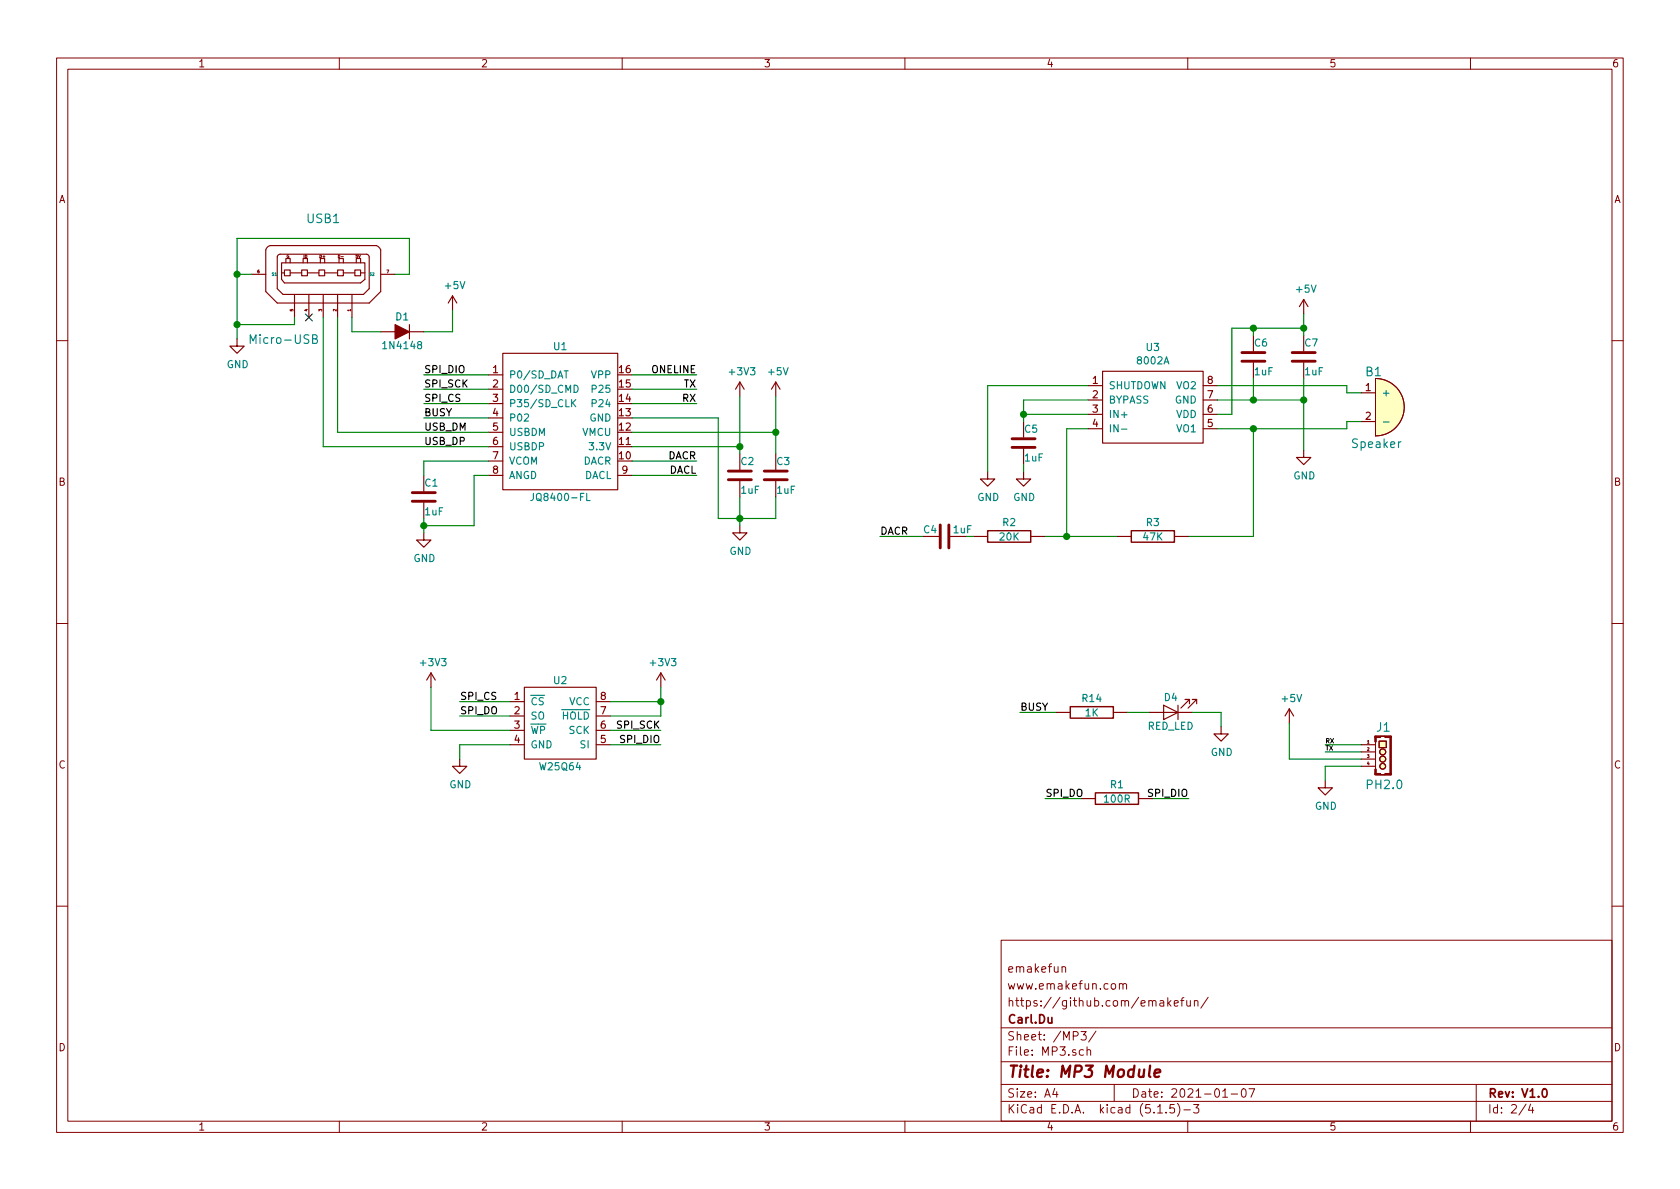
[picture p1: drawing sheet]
<svg xmlns="http://www.w3.org/2000/svg" width="297mm" height="210mm" viewBox="0 0 297 210" stroke-linecap="round" stroke-linejoin="round" font-family="sans-serif">
<g fill="none" stroke="#840000" stroke-width=".18">
<path d="M10 10.3h277v189.9h-277zM12 12.2h273v186.1h-273zM60 10.3v1.9M110 10.3v1.9M160 10.3v1.9M210 10.3v1.9M260 10.3v1.9M10 60.2h2M243.2 66.9a5.1 5.1 0 0 1 5.1 5.1 5.1 5.1 0 0 1-5.1 5.1zM285 60.2h2M10 110.3h2M285 110.3h2"/>
<path d="M243.2 130.2h2.7v6.8h-2.7zM243.2 131.2v4.8M10 160.2h2M177 166.3h108v32h-108zM187.8 171.1v-.1a.37 .37 0 0 1 .6 .1v.8M187.8 170.9v1M197.9 174.1l.1-.1a.37 .37 0 0 1 .6 .1v.8M197.9 173.9v1M198.6 174.1l.2-.2 .3 .1 .1 .9M205.1 177h.6l.1 .9M205.8 177.3l-.5 .1-.2 .2v.2l.2 .1 .5-.1M206.5 176.4v1.5"/>
<path d="M206.6 177.4l.4 .5M207 176.9l-.5 .6M207.6 177.4l.7-.1v-.3l-.5-.1-.2 .2 .1 .7h.6M208.8 176.9h.5M209.3 176.4l-.3 .3v1.2M209.8 176.9l.1 .9 .4 .1 .2-.1M210.5 176.9v1M211.2 177.1l.2-.2 .4 .1v.9M211.2 176.9v1M213.6 176.3l-1.3 2M285 160.2h2M60 198.3v1.9"/>
<path d="M110 198.3v1.9M160 198.3v1.9M177 194.8h108M177 191.8h108M177 187.8h108M177 181.8h108M186.5 192.5l-.4 1h1M186.8 193v1M191.1 182.4h.9l-.4 .6 .4 .1v.7l-.2 .1-.7-.1M191.6 185.7l-.5-.1-.3 .3 .1 .6 .2 .1 .5-.1M192.2 185.7l.2-.1 .4 .1v.9M192.2 185.1v1.5"/>
<path d="M193.8 182.3l-1.3 2M197 191.8v3M204.7 196.8h.8M206.2 196.7v.1M207.6 195.3h-.7l-.1 .7 .2-.1 .5 .1 .2 .2-.1 .5-.2 .1-.6-.1M208.2 195.1a1.71 1.71 0 0 1 0 2.3M209.3 196.3h1.2M210 198.3v1.9M211 195.3h1l-.5 .6 .4 .1v.7l-.2 .1-.7-.1M216.2 194h.8M217.7 193.5h1.1M219.6 192.7l.4-.2a.94 .94 0 0 1 0 1.5 .82 .82 0 0 1-.4-1.3z"/>
<path d="M220.8 192.5h1l-.6 1.5M260 198.3v1.9M261 191.8v6.5M269.8 195.2l-1.2 2M270.6 195.2l-.3 1.1h.9M271 195.8v1"/>
</g>
<path d="M272.9 192.6l.1-.1a.8 .8 0 0 1 .5 .8 .8 .8 0 0 1-.5 .7 1 1 0 0 1-.1-1.4z" fill="none" stroke="#840000" stroke-width=".3"/>
<path d="M203.4 188.4l-.3 1.8 .3 .2M204.1 189.8l1-.2v-.4h-.8l-.2 1 .2 .2 .6-.1" fill="none" stroke="#840000" stroke-width=".41"/>
<g fill="none" stroke="#840000" stroke-width=".2">
<path d="M41.9 59.9v1.3h1.3l-1.3 1.3-1.3-1.3h1.3M44.4 48.5h2.6M47.2 43.8l.6-.4h18.7l.5 .3 .3 .5v7.4l-2 2h-16.3l-2-2v-7.4zM49.2 45.1l.3-.1h15.4l.4 .4v5.6l-1 1.1h-14.3l-1-1.1v-5.6zM49.8 46.5h14.7v2.9l-.7 .6h-13.5l-.5-.6zM49.8 48.3h.5M50.3 47.7h1v1.1h-1zM50.5 46.5v-.8h.8v.8M51.3 48.3h2M52.1 52.1v4M53.3 47.7h1.1v1.1h-1.1zM53.6 46.5v-.8h.8v.8"/>
<path d="M54.4 48.3h2M54.6 52.1v4M56.4 47.7h1v1.1h-1zM56.6 46.5v-.8h.8v.8M57.1 52.1v4M57.4 48.3h2.3M59.7 47.7h1v1.1h-1zM59.7 52.1v4M59.9 46.5v-.8h.8v.8M60.7 48.3h2M62.2 52.1v4M62.7 47.7h1.1v1.1h-1.1z"/>
<path d="M63 46.5v-.8h.8v.8M63.8 48.3h.7M67.3 48.5h2.5M67.3 58.7h7.6M72.4 57.4v2.5M80 52.3l-.8 1.3M80 52.3v2.6M80 52.3l.8 1.3M221.6 59.3v2.8M230.5 53v2.5M230.5 59.3v2.8M230.5 53l-.8 1.2"/>
<path d="M230.5 53l.8 1.2M86.4 66.3h2.5M86.4 68.8h2.5M86.4 71.4h2.5M86.4 73.9h2.5M86.4 76.4h2.5M86.4 79h2.5M88.9 62.5h20.3v24.1h-20.3zM130.8 67.6l-.8 1.2M130.8 67.6v2.5M130.8 67.6l.8 1.2M137.2 67.6v2.5"/>
<path d="M137.2 67.6l-.8 1.2M137.2 67.6l.7 1.2M181 74.5v2.8M181 79.4v2.8M192.4 68.2h2.5M192.4 70.7h2.5M192.4 73.3h2.5M192.4 75.8h2.5M194.9 65.7h17.8v12.7h-17.8zM212.7 68.2h2.6M212.7 70.7h2.6M212.7 73.3h2.6"/>
<path d="M212.7 75.8h2.6M221.6 64.1v2.8M230.5 79.6v1.3h1.3l-1.3 1.3-1.3-1.3h1.3M230.5 64.1v2.8M240.7 69.5h2.5M240.7 74.5h2.5M74.9 94.2v1.3h1.3l-1.3 1.3-1.2-1.3h1.2M74.9 84.1v2.8M74.9 88.9v2.8M86.4 81.5h2.5M86.4 84.1h2.5M109.2 84.1h2.6"/>
<path d="M130.8 93v1.2h1.3l-1.3 1.3-1.3-1.3h1.3M130.8 80.3v2.8M130.8 85.1v2.8M137.2 80.3v2.8M137.2 85.1v2.8M168 94.9h2.8M172.1 94.9h2.5M174.6 83.4v1.3h1.3l-1.3 1.3-1.2-1.3h1.2M181 83.4v1.3h1.2l-1.2 1.3-1.3-1.3h1.3M182.2 94.9h2.6M197.5 94.9h2.5M207.6 94.9h2.6"/>
<path d="M76.2 119l-.8 1.3M76.2 119v2.5M76.2 119l.8 1.3M116.8 119l-.7 1.3M116.8 119v2.5M116.8 119l.8 1.3M81.3 134.2v1.3h1.2l-1.2 1.3-1.3-1.3h1.3M90.2 131.7h2.5M90.2 124.1h2.5M90.2 126.6h2.5M90.2 129.2h2.5M92.7 121.5h12.7v12.7h-12.7z"/>
<path d="M105.4 131.7h2.5M105.4 124.1h2.5M105.4 126.6h2.5M105.4 129.2h2.5M186.7 126h2.5M196.8 126h2.6M203.2 126h7.6M205.7 124.7l2.6 1.3-2.6 1.2zM208.3 124.7v2.5M210.3 124.5v-.8h-.8h.8l-1.5 1.5M211.6 124.5v-.8h-.8h.8l-1.5 1.5M215.9 128.5v1.3h1.3l-1.3 1.3-1.3-1.3h1.3"/>
<path d="M228 125.3l-.8 1.3M228 125.3v2.6M228 125.3l.7 1.3M234.3 138v1.3h1.3l-1.3 1.3-1.3-1.3h1.3M240.7 131.7h2.5M240.7 133h2.5M240.7 134.2h2.5M240.7 135.5h2.5M243.8 131.1h1.3v1.1h-1.3zM191.1 141.2h2.6M201.3 141.2h2.5"/>
<circle cx="244.5" cy="134.2" r=".53"/>
<circle cx="244.5" cy="133" r=".53"/>
<circle cx="244.5" cy="135.5" r=".51"/>
</g>
<path d="M55.3 59.9l.7-.1 .1-.3-.2-.2-.6-.1v1.5h.6l.2-.3a.41 .41 0 0 0-.3-.5M99.7 65.6h.8M101.1 70.7v1.2M101.2 71.2l.6 .7M101.5 68.1a.64 .64 0 0 1 .7 .7 .64 .64 0 0 1-.7 .6zM101.8 70.7l-.7 .7M198.3 75.9h1M244.6 74.6h1M94.3 87.2v1l-.2 .3h-.3M103.7 87.2v1.3h.6" fill="none" stroke="#008484" stroke-width=".2"/>
<g fill="none" stroke="#840000" stroke-width=".51">
<path d="M178.9 79.1h4.1M178.9 77.6h4.1M219.6 63.9h4M219.6 62.4h4M228.5 63.9h4M228.5 62.4h4M72.9 88.6h4.1M72.9 87.1h4.1M128.8 84.8h4M128.8 83.3h4M135.1 84.8h4.1M135.1 83.3h4.1"/>
<path d="M166.2 92.8v4.1M167.8 92.8v4.1"/>
</g>
<path d="M174.6 93.8h7.6v2.1h-7.6zM200 93.8h7.6v2.1h-7.6zM189.2 125h7.6v2h-7.6zM193.7 140.2h7.6v2h-7.6z" fill="none" stroke="#840000" stroke-width=".25"/>
<g fill="#ffffc2" stroke="#ffffc2" stroke-width=".18">
<path d="M243.2 66.9a5.1 5.1 0 0 1 5.1 5.1 5.1 5.1 0 0 1-5.1 5.1z"/>
<path d="M243.2 66.9v10.2z"/>
<path d="M243.8 131.1h1.3v1.1h-1.3z"/>
<circle cx="244.5" cy="135.5" r=".51"/>
<circle cx="244.5" cy="134.2" r=".53"/>
<circle cx="244.5" cy="133" r=".53"/>
</g>
<g fill="#840000" stroke="#840000" stroke-width=".18">
<path d="M244.9 136.8h1.1v.2h-1.1z"/>
<path d="M245.7 130.2h.3v6.8h-.3z"/>
<path d="M244.1 137h.8z"/>
<path d="M244.1 130.2h.8z"/>
<path d="M244.9 130.2h1.1v.2h-1.1z"/>
<path d="M243.1 136.8h1v.2h-1z"/>
<path d="M243.1 130.2h1v.2h-1z"/>
<path d="M243.1 136h.2v.9h-.2z"/>
<path d="M243.1 130.2h.2v1h-.2z"/>
</g>
<path d="M69.8 57.4l2.6 1.3-2.6 1.2z" fill="#840000" stroke="#840000" stroke-width=".2"/>
<g fill="none" stroke="#008400" stroke-width=".2">
<path d="M41.9 48.5h2.5M52.1 56.1v1.3h-10.2M57.1 56.1v22.9h29.3M59.7 56.1v20.3h26.7M62.2 56.1v2.6h5.1M69.8 48.5h2.6v-6.3h-30.5v17.7M80 54.9v3.8h-5.1M221.6 58v1.3M230.5 55.5v3.8M230.5 58h-12.7v15.3h-2.5M74.9 66.3h11.5M74.9 73.9h11.5"/>
<path d="M74.9 71.4h11.5M74.9 68.8h11.5M111.8 66.3h11.4M111.8 73.9h15.2v17.8h10.2v-3.8M111.8 71.4h11.4M111.8 68.8h11.4M111.8 79h19M111.8 76.4h25.4M130.8 70.1v10.2M137.2 70.1v10.2M181 73.3h11.4M192.4 68.2h-17.8v15.2"/>
<path d="M192.4 70.7h-11.4v3.8M192.4 75.8h-3.8v19.1M215.3 68.2h22.8v1.3h2.6M215.3 70.7h15.2M221.6 66.9v3.8M221.6 75.8v19.1h-11.4M230.5 66.9v12.7M240.7 74.5h-2.6v1.3h-22.8M74.9 91.7v2.5M86.4 84.1h-2.6v8.9h-8.9M86.4 81.5h-11.5v2.6M111.8 84.1h11.4"/>
<path d="M111.8 81.5h11.4M130.8 87.9v5.1M155.6 94.9h7.6M181 82.2v1.2M184.8 94.9h12.7M76.2 121.5v7.7h14M81.3 124.1h8.9M81.3 126.6h8.9M90.2 131.7h-8.9v2.5M107.9 131.7h8.9M107.9 124.1h8.9M107.9 129.2h8.9"/>
<path d="M116.8 121.5v5.1h-8.9M180.3 126h6.4M199.4 126h3.8M210.8 126h5.1v2.5M228 127.9v6.3h12.7M234.3 133h6.4M234.3 131.7h6.4M240.7 135.5h-6.4v2.5M184.8 141.2h6.3M203.8 141.2h6.4"/>
</g>
<g fill="#008400" stroke="#008400" stroke-width=".25">
<circle cx="130.8" cy="91.7" r=".51"/>
<circle cx="230.5" cy="70.7" r=".51"/>
<circle cx="137.2" cy="76.4" r=".51"/>
<circle cx="41.9" cy="57.4" r=".51"/>
<circle cx="41.9" cy="48.5" r=".51"/>
<circle cx="181" cy="73.3" r=".51"/>
<circle cx="221.6" cy="70.7" r=".51"/>
<circle cx="221.6" cy="58" r=".51"/>
<circle cx="74.9" cy="93" r=".51"/>
<circle cx="230.5" cy="58" r=".51"/>
<circle cx="116.8" cy="124.1" r=".51"/>
<circle cx="188.6" cy="94.9" r=".51"/>
<circle cx="221.6" cy="75.8" r=".51"/>
<circle cx="130.8" cy="79" r=".51"/>
</g>
<path d="M54 55.5l1.2 1.2M55.2 55.5l-1.2 1.2" fill="none" stroke="#000084" stroke-width=".2"/>
<text font-size="2.8" fill="#840000" x="178" y="190.5">Title: MP3 Module</text>
<g font-size="2.1" fill="#008484">
<text x="54.3" y="39.4">USB1</text>
<text x="44.8" y="60.8">Micro-USB</text>
<text x="241.5" y="66.5">B1</text>
<text x="239.2" y="79.2">Speaker</text>
<text x="243.4" y="129.4">J1</text>
<text x="241.8" y="139.5">PH2.0</text>
</g>
<g font-size="2.1" fill="#840000">
<text x="178" y="172">emakefun</text>
<text x="178" y="178">https://github.com/emakefun/</text>
<text x="178" y="175">www.emakefun.com</text>
<text x="178" y="184">Sheet: /MP3/</text>
<text x="178" y="181">Carl.Du</text>
<text x="178" y="186.7">File: MP3.sch</text>
<text x="178" y="196.9">KiCad E.D.A. kicad (5.1.5)-3</text>
<text x="178" y="194.1">Size: A4</text>
<text x="200" y="194.1">Date: 2021-01-07</text>
<text x="263" y="194.1">Rev: V1.0</text>
<text x="263" y="196.9">Id: 2/4</text>
</g>
<g font-size="1.8" fill="#840000">
<text x="35" y="11.9">1</text>
<text x="85" y="11.9">2</text>
<text x="135" y="11.9">3</text>
<text x="185" y="11.9">4</text>
<text x="235" y="11.9">5</text>
<text x="285" y="11.9">6</text>
<text x="10.4" y="35.9">A</text>
<text x="285.4" y="35.9">A</text>
<text x="87.1" y="66">1</text>
<text x="109.5" y="66">16</text>
<text x="87.1" y="68.5">2</text>
<text x="87.1" y="71.1">3</text>
<text x="109.5" y="71.1">14</text>
<text x="109.5" y="68.5">15</text>
<text x="193.2" y="67.9">1</text>
<text x="193.2" y="70.4">2</text>
<text x="213.5" y="70.4">7</text>
<text x="213.5" y="67.9">8</text>
<text x="241.5" y="69.2">1</text>
<text x="87.1" y="73.6">4</text>
<text x="87.1" y="76.1">5</text>
<text x="109.5" y="76.1">12</text>
<text x="109.5" y="73.6">13</text>
<text x="193.2" y="73">3</text>
<text x="193.2" y="75.5">4</text>
<text x="213.5" y="75.5">5</text>
<text x="213.5" y="73">6</text>
<text x="241.5" y="74.2">2</text>
<text x="87.1" y="78.7">6</text>
<text x="87.1" y="81.2">7</text>
<text x="87.1" y="83.8">8</text>
<text x="109.5" y="81.2">10</text>
<text x="109.5" y="78.7">11</text>
<text x="110" y="83.8">9</text>
<text x="10.4" y="85.9">B</text>
<text x="285.4" y="85.9">B</text>
<text x="91" y="123.8">1</text>
<text x="106.2" y="123.8">8</text>
<text x="91" y="126.3">2</text>
<text x="91" y="128.8">3</text>
<text x="91" y="131.4">4</text>
<text x="106.2" y="131.4">5</text>
<text x="106.2" y="128.8">6</text>
<text x="106.2" y="126.3">7</text>
<text x="10.4" y="135.9">C</text>
<text x="285.4" y="135.9">C</text>
<text x="10.4" y="185.9">D</text>
<text x="285.4" y="185.9">D</text>
<text x="35" y="199.9">1</text>
<text x="85" y="199.9">2</text>
<text x="135" y="199.9">3</text>
<text x="185" y="199.9">4</text>
<text x="235" y="199.9">5</text>
<text x="285" y="199.9">6</text>
</g>
<g font-size="1.8" fill="#008484">
<text x="78.8" y="51.1">+5V</text>
<text x="229.3" y="51.8">+5V</text>
<text x="70" y="56.7">D1</text>
<text x="40.1" y="65.1">GND</text>
<text x="68" y="61.7">1N4148</text>
<text x="97.9" y="61.9">U1</text>
<text x="201.2" y="64.4">8002A</text>
<text x="202.7" y="62.1">U3</text>
<text x="221.8" y="61.3">C6</text>
<text x="230.7" y="61.3">C7</text>
<text x="89.9" y="66.9">P0/SD_DAT</text>
<text x="89.9" y="69.5">D00/SD_CMD</text>
<text x="104.7" y="66.9">VPP</text>
<text x="105.1" y="69.5">P25</text>
<text x="129.1" y="66.4">+3V3</text>
<text x="135.9" y="66.4">+5V</text>
<text x="196" y="68.8">SHUTDOWN</text>
<text x="196" y="71.4">BYPASS</text>
<text x="207.8" y="71.4">GND</text>
<text x="208.2" y="68.8">VO2</text>
<text x="221.9" y="66.4">1uF</text>
<text x="230.8" y="66.4">1uF</text>
<text x="244.2" y="70.1">+</text>
<text x="89.9" y="72">P35/SD_CLK</text>
<text x="89.9" y="74.5">P02</text>
<text x="89.9" y="77.1">USBDM</text>
<text x="103" y="77.1">VMCU</text>
<text x="104.3" y="74.5">GND</text>
<text x="105.1" y="72">P24</text>
<text x="181.2" y="76.5">C5</text>
<text x="196" y="73.9">IN+</text>
<text x="196" y="76.4">IN-</text>
<text x="208" y="73.9">VDD</text>
<text x="208.2" y="76.4">VO1</text>
<text x="89.9" y="79.6">USBDP</text>
<text x="89.9" y="82.2">VCOM</text>
<text x="103.1" y="82.2">DACR</text>
<text x="104.6" y="79.6">3.3V</text>
<text x="131" y="82.2">C2</text>
<text x="137.4" y="82.2">C3</text>
<text x="181.2" y="81.6">1uF</text>
<text x="75.2" y="86">C1</text>
<text x="89.9" y="84.7">ANGD</text>
<text x="94.5" y="88.6">JQ8400-FL</text>
<text x="103.3" y="84.7">DACL</text>
<text x="131.1" y="87.3">1uF</text>
<text x="137.4" y="87.3">1uF</text>
<text x="172.8" y="88.6">GND</text>
<text x="179.1" y="88.6">GND</text>
<text x="228.7" y="84.8">GND</text>
<text x="75.2" y="91.1">1uF</text>
<text x="163.3" y="94.3">C4</text>
<text x="176.8" y="95.6">20K</text>
<text x="177.3" y="93">R2</text>
<text x="202.2" y="95.6">47K</text>
<text x="202.7" y="93">R3</text>
<text x="73.1" y="99.4">GND</text>
<text x="129" y="98.1">GND</text>
<text x="74.5" y="117.8">+3V3</text>
<text x="115.1" y="117.8">+3V3</text>
<text x="93.7" y="124.7">CS</text>
<text x="97.9" y="121">U2</text>
<text x="100.7" y="124.7">VCC</text>
<text x="191.4" y="124.1">R14</text>
<text x="205.9" y="124">D4</text>
<text x="226.7" y="124.1">+5V</text>
<text x="93.7" y="127.2">SO</text>
<text x="93.7" y="129.8">WP</text>
<text x="99.4" y="127.2">HOLD</text>
<text x="100.7" y="129.8">SCK</text>
<text x="191.9" y="126.7">1K</text>
<text x="202.9" y="129.1">RED_LED</text>
<text x="93.7" y="132.3">GND</text>
<text x="95.6" y="136.2">W25Q64</text>
<text x="102.7" y="132.3">SI</text>
<text x="214.1" y="133.7">GND</text>
<text x="79.5" y="139.4">GND</text>
<text x="195.4" y="141.9">100R</text>
<text x="196.4" y="139.4">R1</text>
<text x="232.5" y="143.2">GND</text>
</g>
<g font-size="1.8">
<text x="74.9" y="66">SPI_DIO</text>
<text x="115.3" y="66">ONELINE</text>
<text x="74.9" y="71.1">SPI_CS</text>
<text x="74.9" y="68.5">SPI_SCK</text>
<text x="120.7" y="71.1">RX</text>
<text x="120.9" y="68.5">TX</text>
<text x="74.9" y="76.1">USB_DM</text>
<text x="74.9" y="73.6">BUSY</text>
<text x="74.9" y="78.7">USB_DP</text>
<text x="118.1" y="81.2">DACR</text>
<text x="118.3" y="83.8">DACL</text>
<text x="155.6" y="94.6">DACR</text>
<text x="81.3" y="123.8">SPI_CS</text>
<text x="180.3" y="125.7">BUSY</text>
<text x="81.3" y="126.3">SPI_DO</text>
<text x="109.3" y="128.8">SPI_SCK</text>
<text x="109.9" y="131.4">SPI_DIO</text>
<text x="184.8" y="140.9">SPI_DO</text>
<text x="203.2" y="140.9">SPI_DIO</text>
</g>
<text font-size="1.8" fill="#008400" x="168.6" y="94.3">1uF</text>
<g font-size="1.1">
<text x="234.3" y="131.4">RX</text>
<text x="234.3" y="132.7">TX</text>
</g>
<g font-size=".7" fill="#840000">
<text x="50.6" y="45.6">G</text>
<text x="53.6" y="45.6">ID</text>
<text x="56.6" y="45.6">D+</text>
<text x="59.9" y="45.6">D-</text>
<text x="62.9" y="45.6">5V</text>
<text x="45.5" y="48.3">6</text>
<text x="68.4" y="48.3">7</text>
<text x="51.8" y="55" transform="rotate(-90 51.8 55)">5</text>
<text x="54.4" y="55" transform="rotate(-90 54.4 55)">4</text>
<text x="56.9" y="55" transform="rotate(-90 56.9 55)">3</text>
<text x="59.5" y="55" transform="rotate(-90 59.5 55)">2</text>
<text x="62" y="55" transform="rotate(-90 62 55)">1</text>
<text x="241.8" y="131.5">1</text>
<text x="241.8" y="132.7">2</text>
<text x="241.8" y="134">3</text>
<text x="241.8" y="135.3">4</text>
</g>
<g font-size=".7" fill="#008484">
<text x="48" y="48.8">S1</text>
<text x="65.4" y="48.8">S2</text>
</g>
</svg>
